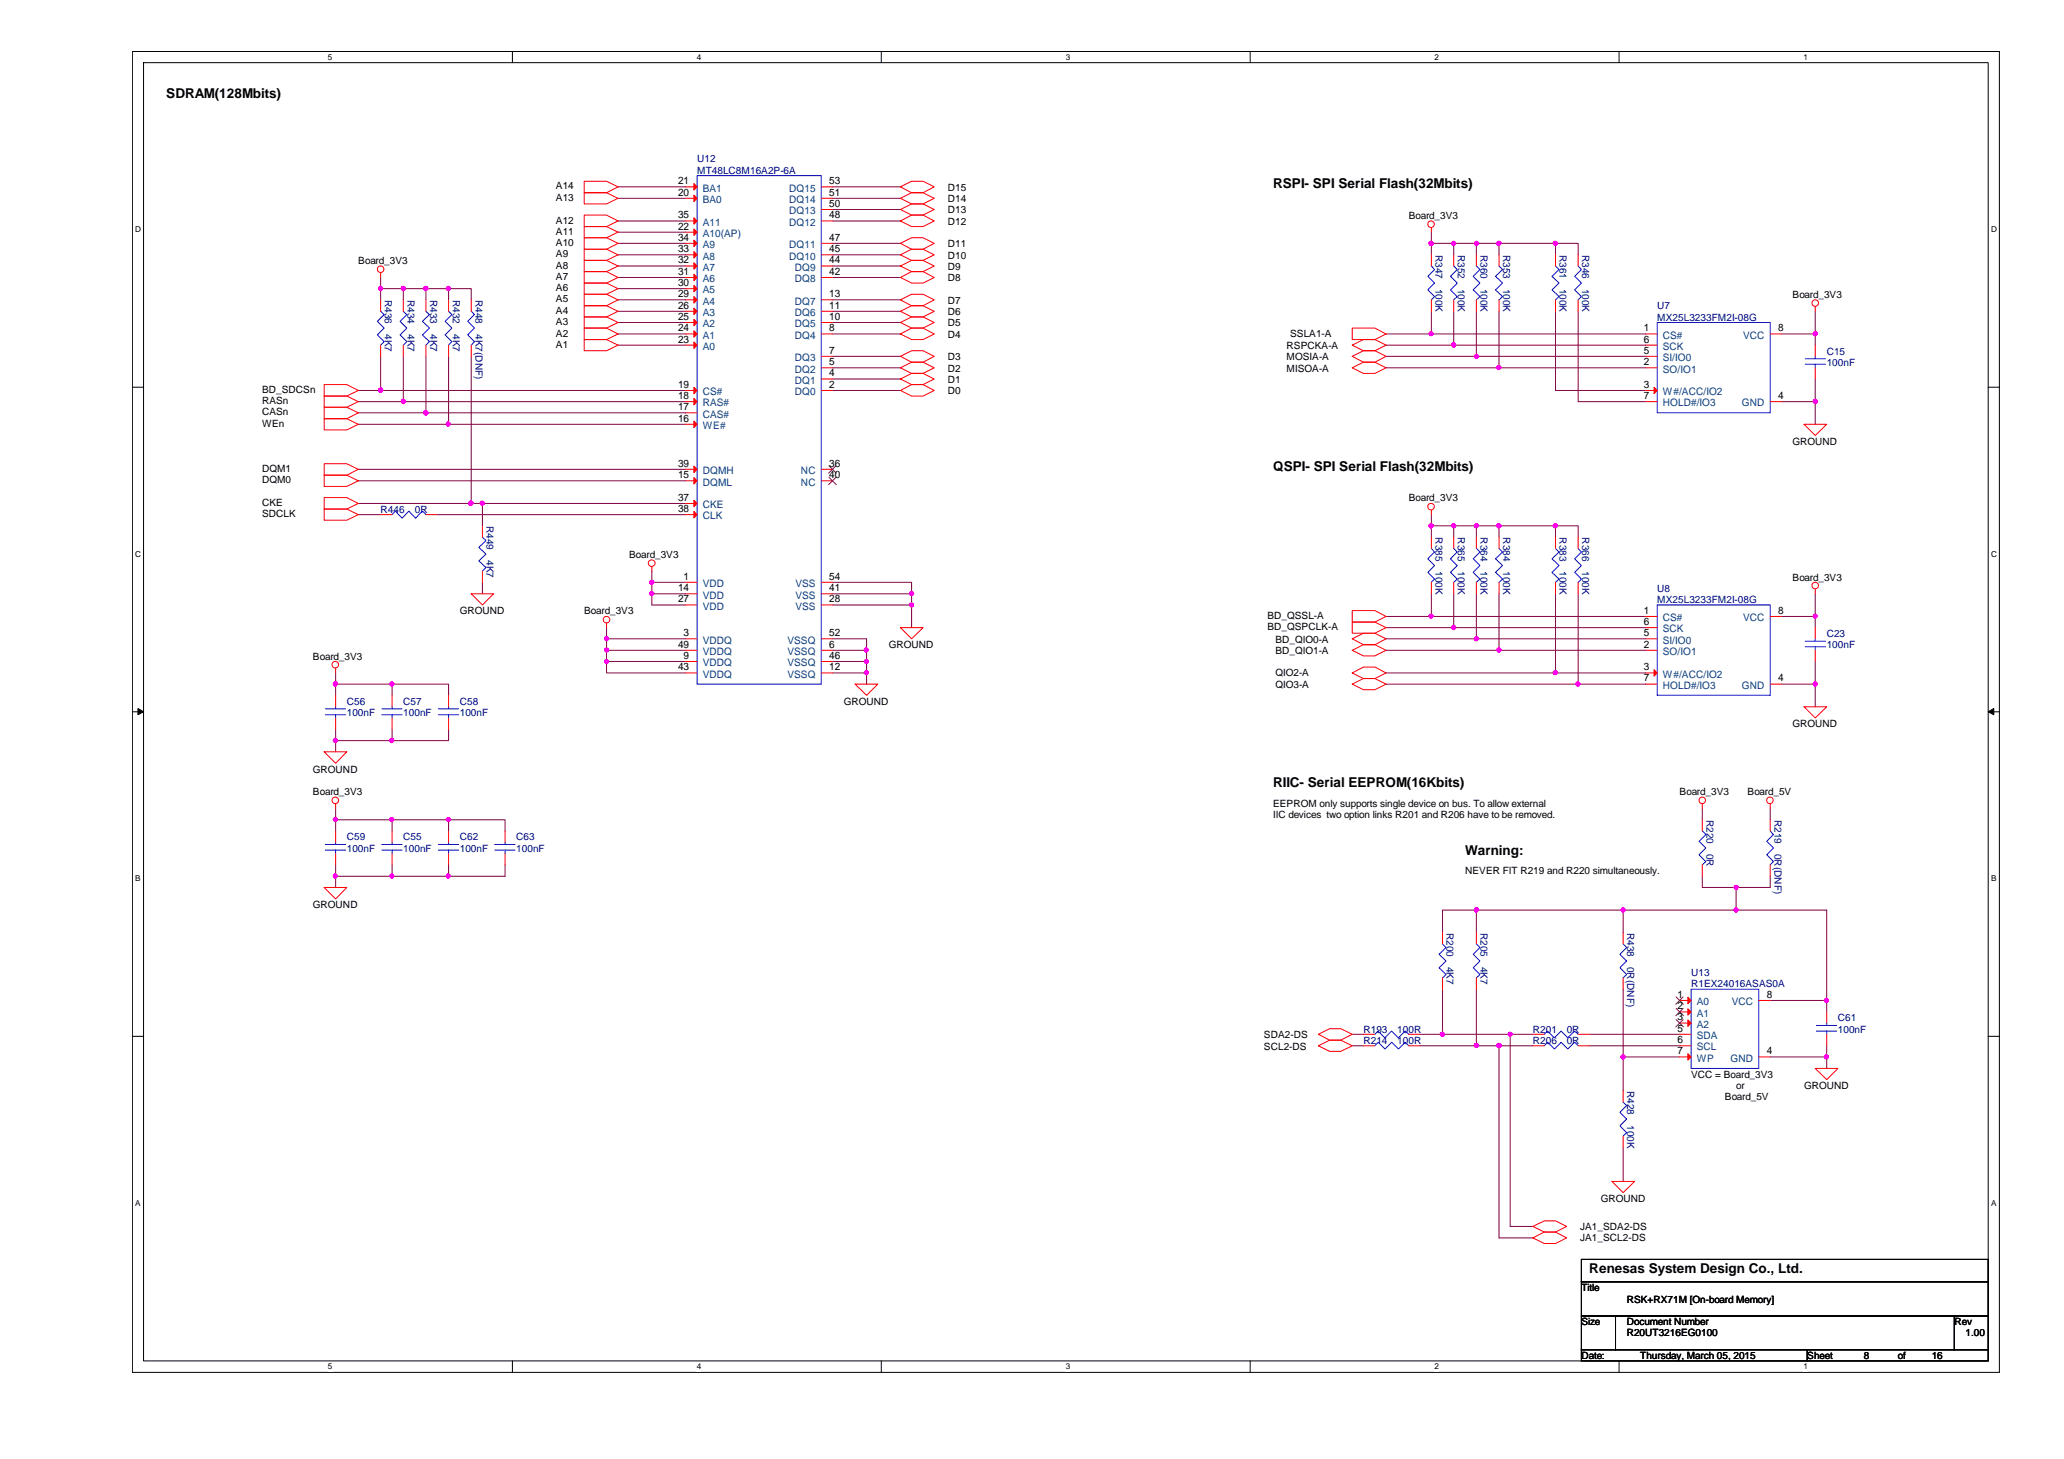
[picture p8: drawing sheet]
<svg xmlns="http://www.w3.org/2000/svg" width="297mm" height="210mm" viewBox="0 0 297 210" stroke-linecap="round" stroke-linejoin="round" font-family="sans-serif">
<path d="M19 7.4h268.7v190h-268.6zM20.7 9h265.4v186.8h-265.4z" fill="none" stroke="#000" stroke-width=".14"/>
<g fill="#fff">
<path d="M47.2 7.6h.6v1.3h-.6z"/>
<path d="M47.2 196h.6v1.3h-.6z"/>
</g>
<path d="M73.7 7.4v1.6M73.7 195.8v1.6" fill="none" stroke="#000" stroke-width=".14"/>
<g fill="#fff">
<path d="M100.3 7.6h.6v1.3h-.6z"/>
<path d="M100.3 196h.6v1.3h-.6z"/>
</g>
<path d="M126.8 7.4v1.6M126.8 195.8v1.6" fill="none" stroke="#000" stroke-width=".14"/>
<g fill="#fff">
<path d="M153.4 7.6h.6v1.3h-.6z"/>
<path d="M153.4 196h.6v1.3h-.6z"/>
</g>
<path d="M179.9 7.4v1.6M179.9 195.8v1.6" fill="none" stroke="#000" stroke-width=".14"/>
<g fill="#fff">
<path d="M206.5 7.6h.6v1.3h-.6z"/>
<path d="M206.5 196h.6v1.3h-.6z"/>
</g>
<path d="M233 7.4v1.6M233 195.8v1.6" fill="none" stroke="#000" stroke-width=".14"/>
<g fill="#fff">
<path d="M259.5 7.6h.6v1.3h-.6z"/>
<path d="M259.5 196h.6v1.3h-.6z"/>
<path d="M19.5 32.3h.8v1.4h-.8z"/>
<path d="M286.6 32.3h.8v1.4h-.8z"/>
<path d="M19.5 79h.8v1.3h-.8z"/>
<path d="M286.6 79h.8v1.3h-.8z"/>
</g>
<path d="M19.1 55.7h1.6M286.1 55.7h1.6" fill="none" stroke="#000" stroke-width=".14"/>
<g fill="#fff">
<path d="M19.5 125.7h.7v1.3h-.7z"/>
<path d="M286.6 125.7h.7v1.3h-.7z"/>
</g>
<path d="M19.1 102.4h1.6M286.1 102.4h1.6" fill="none" stroke="#000" stroke-width=".14"/>
<path d="M19.9 101.9l.8 .5-.8 .4zM286.1 102.4l.8-.5v.9z" fill="#000" stroke="#000" stroke-width=".14"/>
<g fill="#fff">
<path d="M19.5 172.4h.7v1.3h-.7z"/>
<path d="M286.6 172.4h.7v1.3h-.7z"/>
</g>
<path d="M19.1 149.1h1.6M286.1 149.1h1.6M227.6 181.2h58.5v3.2h-58.5zM227.6 184.4h58.5v4.9h-58.5zM227.6 189.3h4.9v4.9h-4.9zM227.6 194.2h32.5v1.6h-32.5zM232.5 189.3h48.8v4.9h-48.8zM260.1 194.2h26v1.6h-26zM281.3 189.3h4.8v4.9h-4.8z" fill="none" stroke="#000" stroke-width=".14"/>
<g fill="none" stroke="#800040" stroke-width=".14">
<path d="M54.8 39.9v1.6M88.9 39.9h9.8M88.9 38.3h9.8M88.9 36.7h9.8M88.9 35h9.8M88.9 33.4h9.8M88.9 31.8h9.8M88.9 28.5h9.8M88.9 26.9h9.8M119.8 26.9h9.8M119.8 28.5h9.8M119.8 30.1h9.8"/>
<path d="M119.8 31.8h9.8M119.8 35h9.8M119.8 36.7h9.8M119.8 38.3h9.8M119.8 39.9h9.8M206 35h3.2v1.7M206 33.4v1.6M206 35v1.7M209.2 35h3.3v1.7M212.5 35h3.2v1.7M215.7 35h8.2v1.7M223.9 35h3.2v1.7"/>
<path d="M51.6 56.2h3.2M51.6 57.8h6.4M51.6 59.4h9.7M54.8 51.3v4.9M54.8 56.2h43.9M54.8 41.5h3.2M54.8 41.5v1.6M58 41.5h3.3M58 57.8h40.7M58 51.3v6.5M58 41.5v1.6M61.3 41.5h3.3v1.6"/>
<path d="M61.3 59.4h37.4M61.3 51.3v8.1M61.3 41.5v1.6M64.6 41.5h3.2v1.6M64.6 51.3v9.7M67.8 51.3v21.1M88.9 48h9.8M88.9 46.4h9.8M88.9 49.7h9.8M88.9 44.8h9.8M88.9 43.1h9.8M88.9 41.5h9.8"/>
<path d="M119.8 56.2h9.8M119.8 54.5h9.8M119.8 43.1h9.8M119.8 44.8h9.8M119.8 46.4h9.8M119.8 48h9.8M119.8 51.3h9.8M119.8 52.9h9.8M199.5 48h6.5M206 48h30.9M206 44.8v3.2M209.2 44.8v4.9h-9.7"/>
<path d="M209.2 49.7h27.7M212.5 44.8v6.5h-13M212.5 51.3h24.4M215.7 44.8v8.1h-16.2M215.7 52.9h21.2M223.9 44.8v11.4h13M227.1 44.8v13h9.8M256.4 48h4.8M261.2 48v1.7M261.2 57.8v3.2M261.2 44.8v3.2M261.2 54.5v3.3h-4.8"/>
<path d="M51.6 61h13M51.6 72.4h16.2M51.6 69.2h47.1M51.6 67.5h47.1M51.6 74h3.2M62.9 74h35.8M64.6 61h34.1M67.8 72.4h1.6M69.4 72.4v3.2M69.4 72.4h29.3M206 75.6h3.2v1.7M206 74v1.6"/>
<path d="M206 75.6v1.7M209.2 75.6h3.3v1.7M212.5 75.6h3.2v1.7M215.7 75.6h8.2v1.7M223.9 75.6h3.2v1.7M48.3 96.8v1.6M48.3 98.4v1.6M48.3 98.4h8.1v1.6M56.4 98.4h8.2v1.6M69.4 83.8v1.6M87.3 91.9h11.4M87.3 90.3v1.6"/>
<path d="M87.3 95.2v1.6h11.4M87.3 93.6v1.6M87.3 93.6h11.4M87.3 91.9v1.7M87.3 95.2h11.4M93.8 83.8h4.9M93.8 85.4h4.9M93.8 82.2v1.6M93.8 85.4v1.6h4.9M93.8 83.8v1.6M119.8 93.6h4.9M119.8 83.8h11.4v1.6"/>
<path d="M119.8 95.2h4.9M119.8 91.9h4.9v1.7M119.8 96.8h4.9M119.8 87h11.4M119.8 85.4h11.4M124.7 93.6v1.6M124.7 95.2v1.6M124.7 96.8v1.6M131.2 85.4v1.6M131.2 87v3.3M199.5 93.6h16.2M199.5 91.9h13"/>
<path d="M199.5 90.3h9.7M199.5 88.7h6.5M199.5 98.4h27.6M199.5 96.8h24.4M206 88.7h30.9M206 85.4v3.3M209.2 85.4v4.9M209.2 90.3h27.7M212.5 85.4v6.5M212.5 91.9h24.4M215.7 85.4v8.2M215.7 93.6h21.2"/>
<path d="M223.9 85.4v11.4M223.9 96.8h13M227.1 85.4v13M227.1 98.4h9.8M256.4 88.7h4.8M256.4 98.4h4.8M261.2 88.7v1.6M261.2 98.4v3.3M261.2 95.2v3.2M261.2 85.4v3.3M48.3 104.9v1.7M48.3 106.6v1.6"/>
<path d="M48.3 117.9v1.6M48.3 106.6h8.1M48.3 117.9h8.1v1.6M48.3 116.3v1.6M56.4 117.9h8.2v1.6M56.4 104.9v1.7M64.6 117.9h8.1v1.6M64.6 104.9v1.7h-8.2M245 116.3v1.6M254.8 116.3v1.6M48.3 126.1h8.1M48.3 126.1v1.6"/>
<path d="M48.3 124.4v1.7M56.4 126.1h8.2M56.4 124.4v1.7M64.6 124.4v1.7M72.7 124.4v1.7h-8.1M212.5 130.9h-4.9v3.3M212.5 130.9v3.3M212.5 130.9h21.1M233.6 130.9v3.3M233.6 130.9h16.3M245 126.1v1.6h4.9M249.9 127.7v3.2"/>
<path d="M249.9 130.9h13v13M254.8 126.1v1.6h-4.9M194.6 148.8h1.6M194.6 150.5h1.6M204.3 148.8h3.3M204.3 150.5h8.2M207.6 148.8h9.7M207.6 142.3v6.5M212.5 150.5h3.2M212.5 142.3v8.2M215.7 150.5h4.9M215.7 150.5v27.6h4.9"/>
<path d="M217.3 148.8h3.3M217.3 148.8v27.6h3.3M228.7 148.8h13M228.7 150.5h13M233.6 152.1v4.8M233.6 142.3v9.8h8.1M254.8 143.9h8.1M254.8 152.1h8.1M262.9 143.9v1.7M262.9 150.5v1.6M262.9 152.1v1.6M233.6 165.1v4.9"/>
</g>
<g fill="#f0f" stroke="#f0f" stroke-width=".14">
<circle cx="131.2" cy="85.4" r=".3"/>
<circle cx="131.2" cy="87" r=".3"/>
<circle cx="67.8" cy="72.4" r=".3"/>
<circle cx="61.3" cy="59.4" r=".31"/>
<circle cx="54.8" cy="56.1" r=".3"/>
<circle cx="56.4" cy="106.5" r=".31"/>
<circle cx="48.2" cy="106.5" r=".31"/>
<circle cx="58" cy="57.8" r=".31"/>
<circle cx="56.4" cy="98.4" r=".31"/>
<circle cx="48.2" cy="98.4" r=".31"/>
<circle cx="64.5" cy="61" r=".3"/>
<circle cx="69.4" cy="72.4" r=".31"/>
<circle cx="64.5" cy="126" r=".3"/>
<circle cx="64.5" cy="41.5" r=".31"/>
<circle cx="64.5" cy="117.9" r=".3"/>
<circle cx="56.4" cy="117.9" r=".3"/>
<circle cx="61.3" cy="41.5" r=".32"/>
<circle cx="48.3" cy="117.9" r=".3"/>
<circle cx="93.8" cy="85.4" r=".31"/>
<circle cx="58" cy="41.5" r=".31"/>
<circle cx="54.8" cy="41.5" r=".31"/>
<circle cx="124.7" cy="95.2" r=".3"/>
<circle cx="93.8" cy="83.8" r=".31"/>
<circle cx="124.7" cy="93.5" r=".3"/>
<circle cx="87.3" cy="91.9" r=".3"/>
<circle cx="87.3" cy="95.2" r=".3"/>
<circle cx="87.3" cy="93.5" r=".3"/>
<circle cx="124.7" cy="96.8" r=".3"/>
<circle cx="48.3" cy="126" r=".3"/>
<circle cx="56.4" cy="126" r=".3"/>
<circle cx="206" cy="88.6" r=".3"/>
<circle cx="209.2" cy="90.3" r=".31"/>
<circle cx="212.5" cy="91.9" r=".3"/>
<circle cx="261.2" cy="88.6" r=".3"/>
<circle cx="261.2" cy="98.4" r=".31"/>
<circle cx="223.8" cy="75.6" r=".31"/>
<circle cx="215.7" cy="75.6" r=".31"/>
<circle cx="206" cy="75.6" r=".3"/>
<circle cx="212.5" cy="75.6" r=".3"/>
<circle cx="209.2" cy="75.6" r=".3"/>
<circle cx="215.7" cy="93.5" r=".31"/>
<circle cx="223.8" cy="96.8" r=".31"/>
<circle cx="227.1" cy="98.4" r=".31"/>
<circle cx="207.6" cy="148.8" r=".31"/>
<circle cx="217.3" cy="148.8" r=".3"/>
<circle cx="215.7" cy="150.4" r=".31"/>
<circle cx="212.5" cy="150.4" r=".3"/>
<circle cx="249.8" cy="130.9" r=".31"/>
<circle cx="262.8" cy="143.9" r=".3"/>
<circle cx="262.8" cy="152.1" r=".3"/>
<circle cx="233.6" cy="152.1" r=".3"/>
<circle cx="212.5" cy="130.9" r=".31"/>
<circle cx="233.6" cy="130.9" r=".31"/>
<circle cx="249.9" cy="127.7" r=".3"/>
<circle cx="206" cy="48" r=".3"/>
<circle cx="209.2" cy="49.6" r=".31"/>
<circle cx="212.5" cy="51.3" r=".3"/>
<circle cx="261.2" cy="57.8" r=".31"/>
<circle cx="223.8" cy="35" r=".31"/>
<circle cx="215.7" cy="35" r=".31"/>
<circle cx="206" cy="35" r=".3"/>
<circle cx="212.5" cy="35" r=".3"/>
<circle cx="209.2" cy="35" r=".3"/>
<circle cx="215.7" cy="52.9" r=".31"/>
<circle cx="261.2" cy="48" r=".3"/>
</g>
<g fill="none" stroke="#f00" stroke-width=".14">
<path d="M54.8 39.2v.7M84.1 39.1h3.2l1.6 .8-1.6 .8h-3.2zM84.1 37.5h3.2l1.6 .8-1.6 .8h-3.2zM84.1 35.9h3.2l1.6 .8-1.6 .8h-3.2zM84.1 34.2h3.2l1.6 .8-1.6 .9h-3.2zM84.1 32.6h3.2l1.6 .8-1.6 .8h-3.2zM84.1 30.9h3.2l1.6 .9-1.6 .8h-3.2zM84.1 27.7h3.2l1.6 .8-1.6 .8h-3.2zM84.1 26.1h3.2l1.6 .8-1.6 .8h-3.2zM98.7 31.8h1.6M98.7 28.5h1.6M98.7 26.9h1.6"/>
<path d="M98.7 33.4h1.6M98.7 39.9h1.6M98.7 38.3h1.6M98.7 36.7h1.6M98.7 35h1.6M118.2 39.9h1.6M118.2 38.3h1.6M118.2 36.7h1.6M118.2 35h1.6M118.2 31.8h1.6M118.2 30.1h1.6M118.2 28.5h1.6"/>
<path d="M118.2 26.9h1.6M129.6 39.9l1.6-.8h1.6l1.7 .8-1.7 .8h-1.6zM129.6 38.3l1.6-.8h1.6l1.7 .8-1.7 .8h-1.6zM129.6 36.7l1.6-.8h1.6l1.7 .8-1.7 .8h-1.6zM129.6 35l1.6-.8h1.6l1.7 .8-1.7 .9h-1.6zM129.6 31.8l1.6-.9h1.6l1.7 .9-1.7 .8h-1.6zM129.6 30.1l1.6-.8h1.6l1.7 .8-1.7 .8h-1.6zM129.6 28.5l1.6-.8h1.6l1.7 .8-1.7 .8h-1.6zM129.6 26.9l1.6-.8h1.6l1.7 .8-1.7 .8h-1.6zM206 32.8v.6M206 36.7v1.6M209.2 36.7v1.6"/>
<path d="M212.5 36.7v1.6M215.7 36.7v1.6M223.9 36.7v1.6M227.1 36.7v1.6M46.7 55.3h3.2l1.7 .9-1.7 .8h-3.2zM46.7 57h3.2l1.7 .8-1.7 .8h-3.2zM46.7 58.6h3.2l1.7 .8-1.7 .8h-3.2zM54.8 43.1v1.7M54.8 49.7v1.6M58 43.1v1.7M58 49.7v1.6M61.3 43.1v1.7"/>
<path d="M61.3 49.7v1.6M64.6 43.1v1.7M64.6 49.7v1.6M67.8 43.1v1.7M67.8 49.7v1.6M84.1 48.9h3.2l1.6 .8-1.6 .8h-3.2zM84.1 47.2h3.2l1.6 .8-1.6 .9h-3.2zM84.1 45.6h3.2l1.6 .8-1.6 .8h-3.2zM84.1 44h3.2l1.6 .8-1.6 .8h-3.2zM84.1 42.3h3.2l1.6 .8-1.6 .9h-3.2zM84.1 40.7h3.2l1.6 .8-1.6 .8h-3.2zM98.7 59.4h1.6"/>
<path d="M98.7 57.8h1.6M98.7 56.2h1.6M98.7 49.7h1.6M98.7 48h1.6M98.7 46.4h1.6M98.7 44.8h1.6M98.7 43.1h1.6M98.7 41.5h1.6M118.2 56.2h1.6M118.2 54.5h1.6M118.2 52.9h1.6M118.2 51.3h1.6"/>
<path d="M118.2 48h1.6M118.2 46.4h1.6M118.2 44.8h1.6M118.2 43.1h1.6M129.6 56.2l1.6-.9h1.6l1.7 .9-1.7 .8h-1.6zM129.6 54.5l1.6-.8h1.6l1.7 .8-1.7 .8h-1.6zM129.6 52.9l1.6-.8h1.6l1.7 .8-1.7 .8h-1.6zM129.6 51.3l1.6-.8h1.6l1.7 .8-1.7 .8h-1.6zM129.6 48l1.6-.8h1.6l1.7 .8-1.7 .9h-1.6zM129.6 46.4l1.6-.8h1.6l1.7 .8-1.7 .8h-1.6zM129.6 44.8l1.6-.8h1.6l1.7 .8-1.7 .8h-1.6zM129.6 43.1l1.6-.8h1.6l1.7 .8-1.7 .9h-1.6z"/>
<path d="M194.6 47.2h3.3l1.6 .8-1.6 .9h-3.3zM194.6 52.9l1.6-.8h1.7l1.6 .8-1.6 .8h-1.7zM194.6 49.7l1.6-.8h1.7l1.6 .8-1.6 .8h-1.7zM194.6 51.3l1.6-.8h1.7l1.6 .8-1.6 .8h-1.7zM206 43.1v1.7M209.2 43.1v1.7M212.5 43.1v1.7M215.7 43.1v1.7M223.9 43.1v1.7M227.1 43.1v1.7M236.9 48h1.6M236.9 52.9h1.6"/>
<path d="M236.9 56.2h1.6M236.9 51.3h1.6M236.9 49.7h1.6M236.9 57.8h1.6M254.8 57.8h1.6M254.8 48h1.6M261.2 44.1v.7M261.2 49.7v1.6M261.2 52.9v1.6M46.7 60.2h3.2l1.7 .8-1.7 .8h-3.2zM46.7 66.7h3.2l1.7 .8-1.7 .9h-3.2zM46.7 68.4h3.2l1.7 .8-1.7 .8h-3.2z"/>
<path d="M46.7 71.6h3.2l1.7 .8-1.7 .8h-3.2zM46.7 73.2h3.2l1.7 .8-1.7 .8h-3.2zM54.8 74h1.6M61.3 74h1.6M69.4 75.6v1.7M98.7 69.2h1.6M98.7 61h1.6M98.7 72.4h1.6M98.7 74h1.6M98.7 67.5h1.6M118.2 67.5h1.6M118.2 69.2h1.6"/>
<path d="M206 73.4v.6M206 77.3v1.6M209.2 77.3v1.6M212.5 77.3v1.6M215.7 77.3v1.6M223.9 77.3v1.6M227.1 77.3v1.6M259.6 61h3.3l-1.7 1.7zM48.3 96.1v.7M67.8 85.4h3.2l-1.6 1.6zM69.4 82.2v1.6M87.3 89.7v.6"/>
<path d="M93.8 81.5v.7M98.7 83.8h1.6M98.7 91.9h1.6M98.7 93.6h1.6M98.7 85.4h1.6M98.7 87h1.6M98.7 95.2h1.6M98.7 96.8h1.6M118.2 96.8h1.6M118.2 95.2h1.6M118.2 87h1.6M118.2 85.4h1.6"/>
<path d="M118.2 93.6h1.6M118.2 91.9h1.6M118.2 83.8h1.6M123.1 98.4h3.2l-1.6 1.6zM129.6 90.3h3.2l-1.6 1.6zM194.6 87.8h3.3l1.6 .9-1.6 .8h-3.3zM194.6 89.5h3.3l1.6 .8-1.6 .8h-3.3zM194.6 93.6l1.6-.8h1.7l1.6 .8-1.6 .8h-1.7zM194.6 91.9l1.6-.8h1.7l1.6 .8-1.6 .9h-1.7zM194.6 96.8l1.6-.8h1.7l1.6 .8-1.6 .8h-1.7zM194.6 98.4l1.6-.8h1.7l1.6 .8-1.6 .8h-1.7zM206 83.8v1.6"/>
<path d="M209.2 83.8v1.6M212.5 83.8v1.6M215.7 83.8v1.6M223.9 83.8v1.6M227.1 83.8v1.6M236.9 88.7h1.6M236.9 93.6h1.6M236.9 96.8h1.6M236.9 91.9h1.6M236.9 90.3h1.6M236.9 98.4h1.6M254.8 98.4h1.6"/>
<path d="M254.8 88.7h1.6M261.2 84.8v.6M261.2 90.3v1.6M261.2 93.6v1.6M46.7 108.2h3.2l-1.6 1.6zM48.3 115.7v.6M48.3 119.5v1.7M48.3 100v1.7M48.3 103.3v1.6M56.4 119.5v1.7M56.4 100v1.7M56.4 103.3v1.6"/>
<path d="M64.6 119.5v1.7M64.6 100v1.7M64.6 103.3v1.6M72.7 119.5v1.7M245 115.7v.6M245 117.9v1.6M254.8 115.7v.6M254.8 117.9v1.6M259.6 101.7h3.3l-1.7 1.6zM46.7 127.7h3.2l-1.6 1.6zM48.3 122.8v1.6M56.4 122.8v1.6"/>
<path d="M64.6 122.8v1.6M72.7 122.8v1.6M207.6 134.2v1.6M212.5 134.2v1.6M233.6 134.2v1.6M245 124.4v1.7M254.8 124.4v1.7M189.7 148.8l1.6-.8h1.7l1.6 .8-1.6 .8h-1.7zM189.7 150.5l1.6-.9h1.7l1.6 .9-1.6 .8h-1.7zM196.2 150.5h1.7M196.2 148.8h1.7M202.7 150.5h1.6"/>
<path d="M202.7 148.8h1.6M207.6 140.7v1.6M212.5 140.7v1.6M220.6 150.5h1.6M220.6 148.8h1.6M227.1 150.5h1.6M227.1 148.8h1.6M233.6 140.7v1.6M233.6 156.9v1.7M241.7 143.9h1.7M241.7 145.6h1.7M241.7 147.2h1.7"/>
<path d="M241.7 148.8h1.7M241.7 150.5h1.7M241.7 152.1h1.7M253.1 152.1h1.7M253.1 143.9h1.7M261.2 153.7h3.3l-1.6 1.6zM262.9 145.6v1.6M262.9 148.8v1.7M220.6 176.4l1.7-.8h1.6l1.6 .8-1.6 .8h-1.6zM220.6 178.1l1.7-.9h1.6l1.6 .9-1.6 .8h-1.6zM232 170h3.2l-1.6 1.6zM233.6 163.4v1.7"/>
<circle cx="54.8" cy="38.7" r=".47"/>
<circle cx="205.9" cy="32.3" r=".47"/>
<circle cx="261.2" cy="43.6" r=".47"/>
<circle cx="205.9" cy="72.9" r=".47"/>
<circle cx="48.3" cy="95.6" r=".47"/>
<circle cx="87.3" cy="89.1" r=".47"/>
<circle cx="93.8" cy="81" r=".48"/>
<circle cx="261.2" cy="84.2" r=".47"/>
<circle cx="48.3" cy="115.1" r=".47"/>
<circle cx="245" cy="115.1" r=".47"/>
<circle cx="254.7" cy="115.1" r=".47"/>
</g>
<g fill="none" stroke="#00f" stroke-width=".14">
<path d="M100.3 25.3h17.9v73.1h-17.9zM206 38.3l.5 .5-1 1 1 .9-1 1 1 1-.5 .4M209.2 38.3l.5 .5-1 1 1 .9-1 1 1 1-.5 .4M212.5 38.3l.5 .5-1 1 1 .9-1 1 1 1-.5 .4M215.7 38.3l.5 .5-1 1 1 .9-1 1 1 1-.5 .4M223.9 38.3l.5 .5-1 1 1 .9-1 1 1 1-.5 .4M227.1 38.3l.5 .5-1 1 1 .9-1 1 1 1-.5 .4M54.8 44.8l.5 .5-1 .9 1 1-1 1 1 .9-.5 .6M58 44.8l.5 .5-.9 .9 .9 1-.9 1 .9 .9-.5 .6M61.3 44.8l.5 .5-1 .9 1 1-1 1 1 .9-.5 .6M64.6 44.8l.4 .5-.9 .9 .9 1-.9 1 .9 .9-.4 .6M67.8 44.8l.5 .5-1 .9 1 1-1 1 1 .9-.5 .6"/>
<path d="M238.5 46.4h16.3v13h-16.3zM259.8 52.4h2.9M259.8 51.6h2.9M261.2 51.3v.3M261.2 52.4v.5M56.4 74l.5-.5 1 1 .9-1 1 1 1-1 .5 .5M69.4 77.3l.5 .5-1 .9 1 1-1 1 1 1-.5 .5M206 78.9l.5 .5-1 1 1 1-1 .9 1 1-.5 .5M209.2 78.9l.5 .5-1 1 1 1-1 .9 1 1-.5 .5M212.5 78.9l.5 .5-1 1 1 1-1 .9 1 1-.5 .5M215.7 78.9l.5 .5-1 1 1 1-1 .9 1 1-.5 .5M223.9 78.9l.5 .5-1 1 1 1-1 .9 1 1-.5 .5"/>
<path d="M227.1 78.9l.5 .5-1 1 1 1-1 .9 1 1-.5 .5M238.5 87h16.3v13h-16.3zM259.8 93h2.9M259.8 92.2h2.9M261.2 91.9v.3M261.2 93v.6M46.8 102.8h2.9M46.8 102h2.9M48.3 101.7v.3M48.3 102.8v.5M54.9 102.8h3M54.9 102h3"/>
<path d="M56.4 101.7v.3M56.4 102.8v.5M63.1 102.8h2.9M63.1 102h2.9M64.6 101.7v.3M64.6 102.8v.5M245 119.5l.5 .6-1 .9 1 1-1 1 1 1-.5 .4M254.8 119.5l.4 .6-.9 .9 .9 1-.9 1 .9 1-.4 .4M46.8 122.3h2.9M46.8 121.5h2.9M48.3 121.2v.3M48.3 122.3v.5"/>
<path d="M54.9 122.3h3M54.9 121.5h3M56.4 121.2v.3M56.4 122.3v.5M63.1 122.3h2.9M63.1 121.5h2.9M64.6 121.2v.3M64.6 122.3v.5M71.2 122.3h2.9M71.2 121.5h2.9M72.7 121.2v.3M72.7 122.3v.5"/>
<path d="M207.6 135.8l.5 .5-1 1 1 1-1 .9 1 1-.5 .5M212.5 135.8l.5 .5-1 1 1 1-1 .9 1 1-.5 .5M233.6 135.8l.5 .5-1 1 1 1-1 .9 1 1-.5 .5M197.9 150.5l.4-.6 1 1 1-1 1 1 .9-1 .5 .6M197.9 148.8l.4-.5 1 1 1-1 1 1 .9-1 .5 .5M222.2 150.5l.5-.6 1 1 1-1 .9 1 1-1 .5 .6M222.2 148.8l.5-.5 1 1 1-1 .9 1 1-1 .5 .5M233.6 158.6l.5 .4-1 1 1 1-1 1 1 .9-.5 .5M243.4 142.3h9.7v11.4h-9.7zM261.4 148.3h2.9M261.4 147.5h2.9M262.9 147.2v.3"/>
<path d="M262.9 148.3v.5"/>
</g>
<path d="M119.3 67l1.1 1.1M119.3 68.7l1.1 1M120.3 67l-1 1.1M120.3 68.7l-1 1M241.2 143.4l1.1 1.1M241.2 145.1l1.1 1M241.2 146.7l1.1 1M242.2 143.4l-1 1.1M242.2 145.1l-1 1M242.2 146.7l-1 1" fill="none" stroke="#804000" stroke-width=".14"/>
<g fill="#f00" stroke="#f00" stroke-width=".14">
<path d="M99.9 68.7l.4 .5-.4 .4z"/>
<path d="M99.9 60.6l.4 .4-.4 .5z"/>
<path d="M99.9 57.3l.4 .5-.4 .5z"/>
<path d="M99.9 55.7l.4 .5-.4 .4z"/>
<path d="M99.9 31.3l.4 .5-.4 .5z"/>
<path d="M99.9 28.1l.4 .4-.4 .5z"/>
<path d="M99.9 26.4l.4 .5-.4 .4z"/>
<path d="M99.9 32.9l.4 .5-.4 .5z"/>
<path d="M99.9 49.2l.4 .5-.4 .4z"/>
<path d="M99.9 47.6l.4 .4-.4 .5z"/>
<path d="M99.9 45.9l.4 .5-.4 .5z"/>
<path d="M99.9 44.3l.4 .5-.4 .5z"/>
<path d="M99.9 42.7l.4 .4-.4 .5z"/>
<path d="M99.9 41.1l.4 .4-.4 .5z"/>
<path d="M99.9 39.5l.4 .4-.4 .5z"/>
<path d="M99.9 37.8l.4 .5-.4 .4z"/>
<path d="M99.9 36.2l.4 .5-.4 .4z"/>
<path d="M99.9 34.5l.4 .5-.4 .5z"/>
<path d="M99.9 72l.4 .4-.4 .5z"/>
<path d="M99.9 73.6l.4 .4-.4 .5z"/>
<path d="M99.9 67.1l.4 .4-.4 .5z"/>
<path d="M238 96.4l.5 .4-.5 .5z"/>
<path d="M242.9 143.5l.5 .4-.5 .5z"/>
<path d="M242.9 145.1l.5 .5-.5 .4z"/>
<path d="M242.9 146.7l.5 .5-.5 .5z"/>
<path d="M242.9 151.6l.5 .5-.5 .4z"/>
<path d="M238 55.7l.5 .5-.5 .4z"/>
</g>
<g font-size="1.9">
<text x="23.9" y="14.1">SDRAM(128Mbits)</text>
<text x="183.2" y="27.1">RSPI- SPI Serial Flash(32Mbits)</text>
<text x="183.2" y="67.7">QSPI- SPI Serial Flash(32Mbits)</text>
<text x="183.2" y="113.2">RIIC- Serial EEPROM(16Kbits)</text>
<text x="210.9" y="123">Warning:</text>
<text x="228.7" y="183.1">Renesas System Design Co., Ltd.</text>
</g>
<g font-size="1.5">
<text x="97.6" y="28.2">20</text>
<text x="97.6" y="26.5">21</text>
<text x="119.3" y="29.8">50</text>
<text x="119.3" y="28.2">51</text>
<text x="119.3" y="26.5">53</text>
<text x="97.6" y="31.4">35</text>
<text x="97.6" y="33">22</text>
<text x="97.6" y="34.6">34</text>
<text x="119.3" y="34.6">47</text>
<text x="119.3" y="31.4">48</text>
<text x="97.6" y="41.1">30</text>
<text x="97.6" y="39.5">31</text>
<text x="97.6" y="37.9">32</text>
<text x="97.6" y="36.3">33</text>
<text x="119.3" y="36.3">45</text>
<text x="119.3" y="39.5">42</text>
<text x="119.3" y="37.9">44</text>
<text x="97.6" y="47.7">24</text>
<text x="97.6" y="46">25</text>
<text x="97.6" y="44.4">26</text>
<text x="97.6" y="42.8">29</text>
<text x="119.3" y="47.7">8</text>
<text x="119.3" y="46">10</text>
<text x="119.3" y="44.4">11</text>
<text x="119.3" y="42.8">13</text>
<text x="236.6" y="47.7">1</text>
<text x="255.9" y="47.7">8</text>
<text x="97.6" y="49.3">23</text>
<text x="119.3" y="52.5">5</text>
<text x="119.3" y="50.9">7</text>
<text x="236.6" y="52.5">2</text>
<text x="236.6" y="50.9">5</text>
<text x="236.6" y="49.3">6</text>
<text x="97.6" y="59">17</text>
<text x="97.6" y="57.4">18</text>
<text x="97.6" y="55.8">19</text>
<text x="119.3" y="55.8">2</text>
<text x="119.3" y="54.1">4</text>
<text x="236.6" y="55.8">3</text>
<text x="236.6" y="57.4">7</text>
<text x="255.9" y="57.4">4</text>
<text x="97.6" y="60.7">16</text>
<text x="97.6" y="68.8">15</text>
<text x="97.6" y="67.1">39</text>
<text x="119.3" y="67.1">36</text>
<text x="119.3" y="68.8">40</text>
<text x="97.6" y="72.1">37</text>
<text x="97.6" y="73.7">38</text>
<text x="98.4" y="83.4">1</text>
<text x="119.3" y="83.4">54</text>
<text x="97.6" y="85">14</text>
<text x="97.6" y="86.7">27</text>
<text x="119.3" y="86.7">28</text>
<text x="119.3" y="85">41</text>
<text x="236.6" y="88.3">1</text>
<text x="236.6" y="89.9">6</text>
<text x="255.9" y="88.3">8</text>
<text x="97.6" y="93.2">49</text>
<text x="98.4" y="91.5">3</text>
<text x="98.4" y="94.8">9</text>
<text x="119.3" y="94.8">46</text>
<text x="119.3" y="93.2">6</text>
<text x="119.3" y="91.5">52</text>
<text x="236.6" y="93.2">2</text>
<text x="236.6" y="91.5">5</text>
<text x="97.6" y="96.4">43</text>
<text x="119.3" y="96.4">12</text>
<text x="236.6" y="96.4">3</text>
<text x="236.6" y="98">7</text>
<text x="255.9" y="98">4</text>
<text x="241.4" y="143.6">1</text>
<text x="254.3" y="143.6">8</text>
<text x="241.4" y="145.2">2</text>
<text x="241.4" y="146.8">3</text>
<text x="241.4" y="148.4">5</text>
<text x="241.4" y="150.1">6</text>
<text x="241.4" y="151.7">7</text>
<text x="254.3" y="151.7">4</text>
</g>
<g font-size="1.5" fill="#004080">
<text x="101.1" y="29.2">BA0</text>
<text x="101.1" y="27.6">BA1</text>
<text x="113.6" y="29.2">DQ14</text>
<text x="113.6" y="27.6">DQ15</text>
<text x="101.1" y="32.5">A11</text>
<text x="101.1" y="34.1">A10(AP)</text>
<text x="101.1" y="35.7">A9</text>
<text x="113.6" y="35.7">DQ11</text>
<text x="113.6" y="32.5">DQ12</text>
<text x="113.6" y="30.8">DQ13</text>
<text x="101.1" y="40.6">A6</text>
<text x="101.1" y="38.9">A7</text>
<text x="101.1" y="37.3">A8</text>
<text x="113.6" y="37.3">DQ10</text>
<text x="114.4" y="40.6">DQ8</text>
<text x="114.4" y="38.9">DQ9</text>
<text x="101.1" y="47.1">A2</text>
<text x="101.1" y="45.5">A3</text>
<text x="101.1" y="43.8">A4</text>
<text x="101.1" y="42.2">A5</text>
<text x="114.4" y="47.1">DQ5</text>
<text x="114.4" y="45.5">DQ6</text>
<text x="114.4" y="43.8">DQ7</text>
<text x="101.1" y="50.3">A0</text>
<text x="101.1" y="48.7">A1</text>
<text x="114.4" y="53.6">DQ2</text>
<text x="114.4" y="51.9">DQ3</text>
<text x="114.4" y="48.7">DQ4</text>
<text x="239.3" y="48.7">CS#</text>
<text x="239.3" y="53.6">SO/IO1</text>
<text x="239.3" y="51.9">SI/IO0</text>
<text x="239.3" y="50.3">SCK</text>
<text x="250.9" y="48.7">VCC</text>
<text x="101.1" y="58.5">RAS#</text>
<text x="101.1" y="56.9">CS#</text>
<text x="114.4" y="56.9">DQ0</text>
<text x="114.4" y="55.2">DQ1</text>
<text x="239.3" y="56.9">W#/ACC/IO2</text>
<text x="239.3" y="58.5">HOLD#/IO3</text>
<text x="250.7" y="58.5">GND</text>
<text x="101.1" y="61.7">WE#</text>
<text x="101.1" y="60.1">CAS#</text>
<text x="101.1" y="69.8">DQML</text>
<text x="101.1" y="68.2">DQMH</text>
<text x="115.3" y="68.2">NC</text>
<text x="115.3" y="69.8">NC</text>
<text x="101.1" y="73.1">CKE</text>
<text x="101.1" y="74.7">CLK</text>
<text x="101.1" y="84.5">VDD</text>
<text x="101.1" y="86.1">VDD</text>
<text x="101.1" y="87.7">VDD</text>
<text x="114.5" y="87.7">VSS</text>
<text x="114.5" y="86.1">VSS</text>
<text x="114.5" y="84.5">VSS</text>
<text x="239.3" y="89.4">CS#</text>
<text x="250.9" y="89.4">VCC</text>
<text x="101.1" y="92.6">VDDQ</text>
<text x="101.1" y="94.2">VDDQ</text>
<text x="101.1" y="95.8">VDDQ</text>
<text x="113.3" y="95.8">VSSQ</text>
<text x="113.3" y="94.2">VSSQ</text>
<text x="113.3" y="92.6">VSSQ</text>
<text x="239.3" y="94.2">SO/IO1</text>
<text x="239.3" y="92.6">SI/IO0</text>
<text x="239.3" y="91">SCK</text>
<text x="101.1" y="97.5">VDDQ</text>
<text x="113.3" y="97.5">VSSQ</text>
<text x="239.3" y="97.5">W#/ACC/IO2</text>
<text x="239.3" y="99.1">HOLD#/IO3</text>
<text x="250.7" y="99.1">GND</text>
<text x="244.2" y="144.6">A0</text>
<text x="244.2" y="146.3">A1</text>
<text x="244.2" y="147.9">A2</text>
<text x="244.2" y="149.5">SDA</text>
<text x="249.2" y="144.6">VCC</text>
<text x="244.2" y="151.1">SCL</text>
<text x="244.2" y="152.7">WP</text>
<text x="249" y="152.7">GND</text>
</g>
<g font-size="1.4" fill="#000080">
<text x="100.3" y="23.4">U12</text>
<text x="100.3" y="25">MT48LC8M16A2P-6A</text>
<text x="206.6" y="36.7" transform="rotate(90 206.6 36.7)">R347</text>
<text x="206.6" y="41.5" transform="rotate(90 206.6 41.5)">100K</text>
<text x="209.8" y="36.7" transform="rotate(90 209.8 36.7)">R352</text>
<text x="209.8" y="41.5" transform="rotate(90 209.8 41.5)">100K</text>
<text x="213.1" y="36.7" transform="rotate(90 213.1 36.7)">R360</text>
<text x="213.1" y="41.5" transform="rotate(90 213.1 41.5)">100K</text>
<text x="216.3" y="36.7" transform="rotate(90 216.3 36.7)">R353</text>
<text x="216.3" y="41.5" transform="rotate(90 216.3 41.5)">100K</text>
<text x="224.5" y="36.7" transform="rotate(90 224.5 36.7)">R361</text>
<text x="224.5" y="41.5" transform="rotate(90 224.5 41.5)">100K</text>
<text x="227.7" y="36.7" transform="rotate(90 227.7 36.7)">R346</text>
<text x="227.7" y="41.5" transform="rotate(90 227.7 41.5)">100K</text>
<text x="55.4" y="43.1" transform="rotate(90 55.4 43.1)">R436</text>
<text x="58.6" y="43.1" transform="rotate(90 58.6 43.1)">R434</text>
<text x="61.9" y="43.1" transform="rotate(90 61.9 43.1)">R433</text>
<text x="65.2" y="43.1" transform="rotate(90 65.2 43.1)">R432</text>
<text x="68.4" y="43.1" transform="rotate(90 68.4 43.1)">R448</text>
<text x="238.5" y="44.5">U7</text>
<text x="238.5" y="46.1">MX25L3233FM2I-08G</text>
<text x="55.4" y="48" transform="rotate(90 55.4 48)">4K7</text>
<text x="58.6" y="48" transform="rotate(90 58.6 48)">4K7</text>
<text x="61.9" y="48" transform="rotate(90 61.9 48)">4K7</text>
<text x="65.2" y="48" transform="rotate(90 65.2 48)">4K7</text>
<text x="68.4" y="48" transform="rotate(90 68.4 48)">4K7(DNF)</text>
<text x="262.9" y="51">C15</text>
<text x="262.9" y="52.6">100nF</text>
<text x="54.8" y="73.8">R446</text>
<text x="59.7" y="73.8">0R</text>
<text x="70" y="75.6" transform="rotate(90 70 75.6)">R449</text>
<text x="206.6" y="77.3" transform="rotate(90 206.6 77.3)">R385</text>
<text x="209.8" y="77.3" transform="rotate(90 209.8 77.3)">R365</text>
<text x="213.1" y="77.3" transform="rotate(90 213.1 77.3)">R364</text>
<text x="216.3" y="77.3" transform="rotate(90 216.3 77.3)">R384</text>
<text x="224.5" y="77.3" transform="rotate(90 224.5 77.3)">R383</text>
<text x="227.7" y="77.3" transform="rotate(90 227.7 77.3)">R366</text>
<text x="70" y="80.6" transform="rotate(90 70 80.6)">4K7</text>
<text x="206.6" y="82.2" transform="rotate(90 206.6 82.2)">100K</text>
<text x="209.8" y="82.2" transform="rotate(90 209.8 82.2)">100K</text>
<text x="213.1" y="82.2" transform="rotate(90 213.1 82.2)">100K</text>
<text x="216.3" y="82.2" transform="rotate(90 216.3 82.2)">100K</text>
<text x="224.5" y="82.2" transform="rotate(90 224.5 82.2)">100K</text>
<text x="227.7" y="82.2" transform="rotate(90 227.7 82.2)">100K</text>
<text x="238.5" y="85.1">U8</text>
<text x="238.5" y="86.8">MX25L3233FM2I-08G</text>
<text x="262.9" y="91.7">C23</text>
<text x="262.9" y="93.3">100nF</text>
<text x="49.9" y="101.4">C56</text>
<text x="58" y="101.4">C57</text>
<text x="66.2" y="101.4">C58</text>
<text x="49.9" y="103">100nF</text>
<text x="58" y="103">100nF</text>
<text x="66.2" y="103">100nF</text>
<text x="245.6" y="117.9" transform="rotate(90 245.6 117.9)">R220</text>
<text x="255.4" y="117.9" transform="rotate(90 255.4 117.9)">R219</text>
<text x="49.9" y="120.9">C59</text>
<text x="49.9" y="122.6">100nF</text>
<text x="58" y="120.9">C55</text>
<text x="58" y="122.6">100nF</text>
<text x="66.2" y="120.9">C62</text>
<text x="66.2" y="122.6">100nF</text>
<text x="74.3" y="120.9">C63</text>
<text x="74.3" y="122.6">100nF</text>
<text x="245.6" y="122.8" transform="rotate(90 245.6 122.8)">0R</text>
<text x="255.4" y="122.8" transform="rotate(90 255.4 122.8)">0R(DNF)</text>
<text x="208.2" y="134.2" transform="rotate(90 208.2 134.2)">R200</text>
<text x="213.1" y="134.2" transform="rotate(90 213.1 134.2)">R205</text>
<text x="234.2" y="134.2" transform="rotate(90 234.2 134.2)">R438</text>
<text x="208.2" y="139.1" transform="rotate(90 208.2 139.1)">4K7</text>
<text x="213.1" y="139.1" transform="rotate(90 213.1 139.1)">4K7</text>
<text x="234.2" y="139.1" transform="rotate(90 234.2 139.1)">0R(DNF)</text>
<text x="243.4" y="140.4">U13</text>
<text x="243.4" y="142">R1EX24016ASAS0A</text>
<text x="196.2" y="148.5">R193</text>
<text x="201.1" y="148.5">100R</text>
<text x="220.6" y="148.5">R201</text>
<text x="225.5" y="148.5">0R</text>
<text x="264.5" y="146.9">C61</text>
<text x="264.5" y="148.5">100nF</text>
<text x="196.2" y="150.2">R214</text>
<text x="201.1" y="150.2">100R</text>
<text x="220.6" y="150.2">R206</text>
<text x="225.5" y="150.2">0R</text>
<text x="234.2" y="156.9" transform="rotate(90 234.2 156.9)">R428</text>
<text x="234.2" y="161.8" transform="rotate(90 234.2 161.8)">100K</text>
</g>
<g font-size="1.4">
<text x="80" y="28.9">A13</text>
<text x="80" y="27.3">A14</text>
<text x="136.4" y="29.1">D14</text>
<text x="136.4" y="27.4">D15</text>
<text x="80" y="35.4">A10</text>
<text x="80" y="33.8">A11</text>
<text x="80" y="32.2">A12</text>
<text x="136.4" y="35.6">D11</text>
<text x="136.4" y="32.3">D12</text>
<text x="136.4" y="30.7">D13</text>
<text x="202.7" y="31.5">Board_3V3</text>
<text x="51.6" y="38">Board_3V3</text>
<text x="80" y="41.9">A6</text>
<text x="80" y="40.3">A7</text>
<text x="80" y="38.7">A8</text>
<text x="80" y="37">A9</text>
<text x="136.4" y="40.4">D8</text>
<text x="136.4" y="38.8">D9</text>
<text x="136.4" y="37.2">D10</text>
<text x="80" y="46.8">A3</text>
<text x="80" y="45.2">A4</text>
<text x="80" y="43.5">A5</text>
<text x="136.4" y="46.9">D5</text>
<text x="136.4" y="45.3">D6</text>
<text x="136.4" y="43.7">D7</text>
<text x="258" y="42.9">Board_3V3</text>
<text x="80" y="50">A1</text>
<text x="80" y="48.4">A2</text>
<text x="136.4" y="53.5">D2</text>
<text x="136.4" y="51.8">D3</text>
<text x="136.4" y="48.6">D4</text>
<text x="185.2" y="53.5">MISOA-A</text>
<text x="185.2" y="50.2">RSPCKA-A</text>
<text x="185.2" y="51.8">MOSIA-A</text>
<text x="185.7" y="48.4">SSLA1-A</text>
<text x="37.7" y="56.6">BD_SDCSn</text>
<text x="37.7" y="58.2">RASn</text>
<text x="37.7" y="59.8">CASn</text>
<text x="136.4" y="56.7">D0</text>
<text x="136.4" y="55.1">D1</text>
<text x="37.7" y="61.4">WEn</text>
<text x="258" y="64">GROUND</text>
<text x="37.7" y="67.9">DQM1</text>
<text x="37.7" y="69.6">DQM0</text>
<text x="37.7" y="72.8">CKE</text>
<text x="37.7" y="74.4">SDCLK</text>
<text x="202.7" y="72.1">Board_3V3</text>
<text x="90.6" y="80.3">Board_3V3</text>
<text x="258" y="83.5">Board_3V3</text>
<text x="66.2" y="88.4">GROUND</text>
<text x="84.1" y="88.4">Board_3V3</text>
<text x="182.4" y="89.1">BD_QSSL-A</text>
<text x="45" y="94.9">Board_3V3</text>
<text x="127.9" y="93.3">GROUND</text>
<text x="182.4" y="90.7">BD_QSPCLK-A</text>
<text x="183.6" y="94.1">BD_QIO1-A</text>
<text x="183.6" y="92.5">BD_QIO0-A</text>
<text x="121.5" y="101.4">GROUND</text>
<text x="183.6" y="97.3">QIO2-A</text>
<text x="183.6" y="99">QIO3-A</text>
<text x="258" y="104.6">GROUND</text>
<text x="45" y="111.2">GROUND</text>
<text x="45" y="114.4">Board_3V3</text>
<text x="183.2" y="116">EEPROM only supports single device on bus. To allow external</text>
<text x="183.2" y="117.7">IIC devices two option links R201 and R206 have to be removed.</text>
<text x="241.7" y="114.4">Board_3V3</text>
<text x="251.5" y="114.4">Board_5V</text>
<text x="210.9" y="125.8">NEVER FIT R219 and R220 simultaneously.</text>
<text x="45" y="130.7">GROUND</text>
<text x="181.9" y="149.4">SDA2-DS</text>
<text x="181.9" y="151">SCL2-DS</text>
<text x="243.4" y="155.1">VCC = Board_3V3</text>
<text x="248.2" y="158.3">Board_5V</text>
<text x="249.9" y="156.7">or</text>
<text x="259.6" y="156.7">GROUND</text>
<text x="230.4" y="172.9">GROUND</text>
<text x="227.4" y="177">JA1_SDA2-DS</text>
<text x="227.4" y="178.6">JA1_SCL2-DS</text>
<text x="227.6" y="185.8">Title</text>
<text x="227.6" y="190.7">Size</text>
<text x="234.1" y="187.4">RSK+RX71M [On-board Memory]</text>
<text x="234.1" y="190.7">Document Number</text>
<text x="281.3" y="190.7">Rev</text>
<text x="227.6" y="195.5">Date:</text>
<text x="234.1" y="192.3">R20UT3216EG0100</text>
<text x="236.1" y="195.5">Thursday, March 05, 2015</text>
<text x="260.1" y="195.5">Sheet</text>
<text x="268.2" y="195.5">8</text>
<text x="273.1" y="195.5">of</text>
<text x="278" y="195.5">16</text>
<text x="282.9" y="192.3">1.00</text>
</g>
<g font-size="1.2">
<text x="47.2" y="8.6">5</text>
<text x="100.3" y="8.6">4</text>
<text x="153.4" y="8.6">3</text>
<text x="206.5" y="8.6">2</text>
<text x="259.5" y="8.6">1</text>
<text x="19.5" y="33.4">D</text>
<text x="286.6" y="33.4">D</text>
<text x="19.5" y="80.1">C</text>
<text x="286.6" y="80.1">C</text>
<text x="19.5" y="126.8">B</text>
<text x="286.6" y="126.8">B</text>
<text x="19.5" y="173.5">A</text>
<text x="286.6" y="173.5">A</text>
<text x="47.2" y="197">5</text>
<text x="100.3" y="197">4</text>
<text x="153.4" y="197">3</text>
<text x="206.5" y="197">2</text>
<text x="259.5" y="197">1</text>
</g>
</svg>
